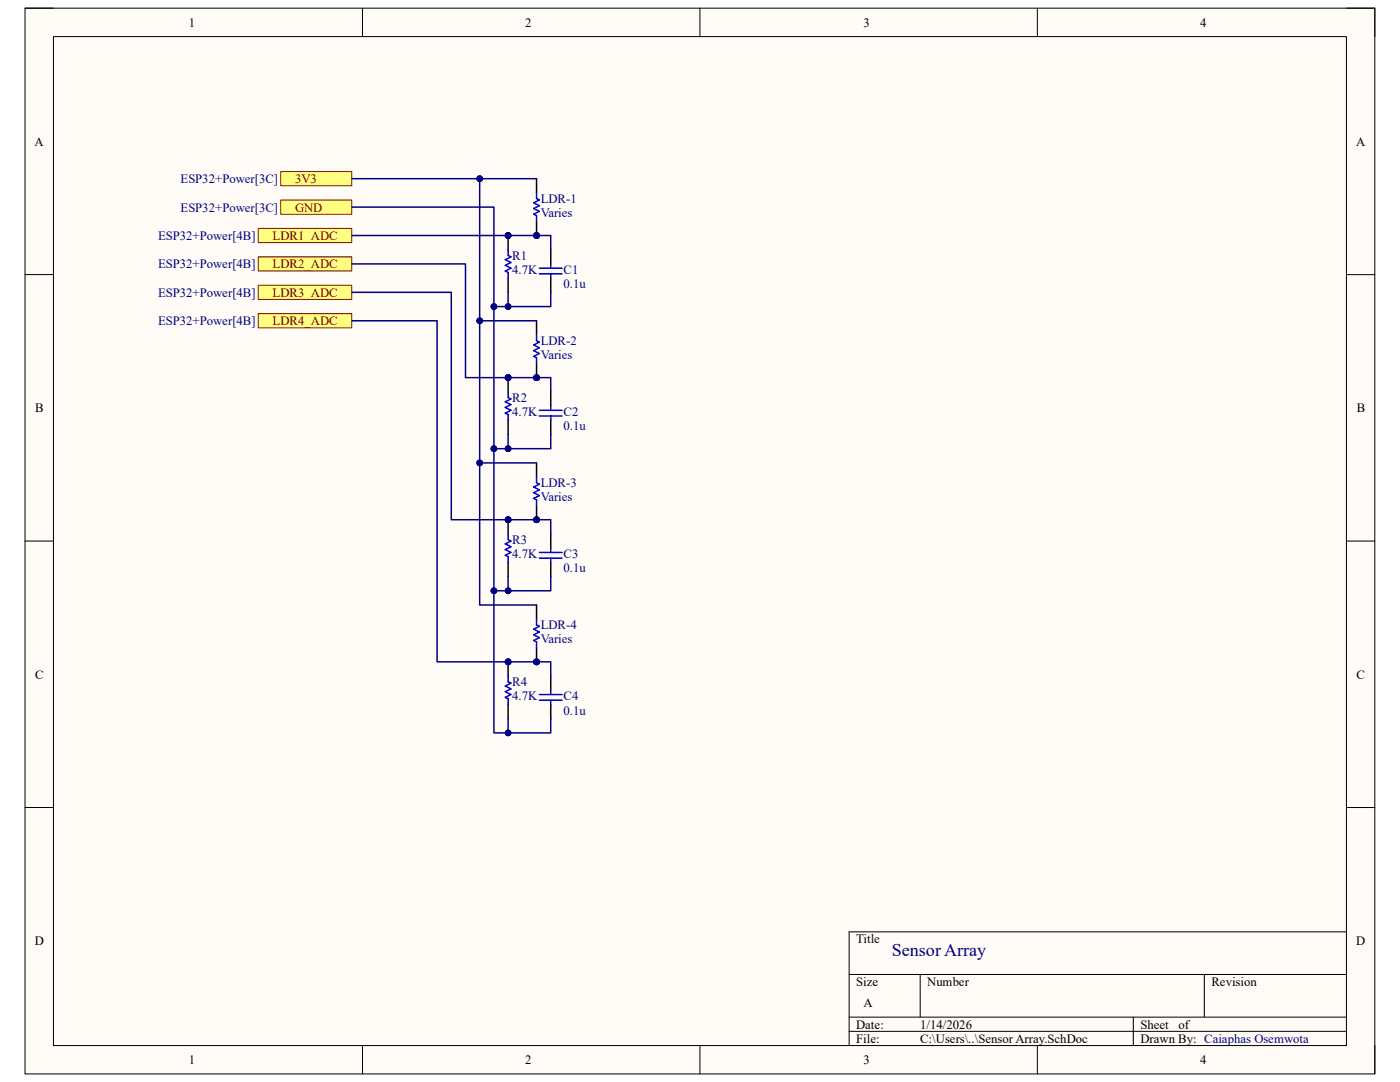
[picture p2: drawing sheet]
<svg xmlns="http://www.w3.org/2000/svg" width="279mm" height="216mm" viewBox="0 0 279 216" stroke-linecap="round" stroke-linejoin="round" font-family="sans-serif">
<path d="M5 1.6h269.4v212.7h-269.4z" fill-rule="evenodd" fill="#fffcf8"/>
<path d="M5 1.6h269.4v212.7h-269.4z" fill="none" stroke="#000" stroke-width=".2"/>
<path d="M10.7 7.3h258v201.3h-258z" fill-rule="evenodd" fill="#fffcf8"/>
<g fill="none" stroke="#000" stroke-width=".2">
<path d="M5 1.6h5.7M10.7 7.3h258v201.3h-258zM72.3 1.6v5.7M139.7 1.6v5.7M207 1.6v5.7M268.7 1.6h5.7v5.7M5 54.8h5.7M268.7 54.8h5.7M5 108h5.7M268.7 108h5.7M5 161.1h5.7M268.7 161.1h5.7"/>
<path d="M169.5 194.4h99.2M183.6 194.4v8.6M240.3 194.4v8.6M268.7 185.9h-99.2v22.7M72.3 208.6v5.7M139.7 208.6v5.7M169.5 203h99.2M169.5 205.8h99.2M207 208.6v5.7M226.2 203v5.6M274.4 208.6v5.7"/>
</g>
<path d="M56 39.9h14.2v2.8h-14.2z" fill-rule="evenodd" fill="#ffff80"/>
<path d="M56 39.9h14.2v2.8h-14.2z" fill="none" stroke="#800000" stroke-width=".2"/>
<path d="M51.5 45.6h18.7v2.8h-18.7z" fill-rule="evenodd" fill="#ffff80"/>
<path d="M51.5 45.6h18.7v2.8h-18.7z" fill="none" stroke="#800000" stroke-width=".2"/>
<path d="M51.5 51.2h18.7v2.9h-18.7z" fill-rule="evenodd" fill="#ffff80"/>
<path d="M51.5 51.2h18.7v2.9h-18.7z" fill="none" stroke="#800000" stroke-width=".2"/>
<path d="M51.5 56.9h18.7v2.9h-18.7z" fill-rule="evenodd" fill="#ffff80"/>
<path d="M51.5 56.9h18.7v2.9h-18.7z" fill="none" stroke="#800000" stroke-width=".2"/>
<path d="M51.5 62.6h18.7v2.8h-18.7z" fill-rule="evenodd" fill="#ffff80"/>
<path d="M51.5 62.6h18.7v2.8h-18.7z" fill="none" stroke="#800000" stroke-width=".2"/>
<path d="M56 34.2h14.2v2.9h-14.2z" fill-rule="evenodd" fill="#ffff80"/>
<path d="M56 34.2h14.2v2.9h-14.2z" fill="none" stroke="#800000" stroke-width=".2"/>
<circle cx="101.4" cy="47" r=".57" fill="#000080"/>
<circle cx="101.4" cy="47" r=".57" fill="none" stroke="#000080" stroke-width=".2"/>
<path d="M101.4 47v2.8" fill="none" stroke="#000" stroke-width=".3"/>
<circle cx="101.4" cy="47" r=".57" fill="#000080"/>
<circle cx="101.4" cy="47" r=".57" fill="none" stroke="#000080" stroke-width=".2"/>
<path d="M101.4 55.5v2.8M109.9 49.8v2.9M109.9 55.5v2.8" fill="none" stroke="#000" stroke-width=".3"/>
<path d="M101.4 49.8v1.2l.6 .2-1.2 .6 1.2 .6-1.2 .5 1.2 .6-1.2 .6 .6 .3v1.1M107.6 53.5h4.6M107.6 54.7h4.6M109.9 52.7v.8M109.9 54.7v.8" fill="none" stroke="#00f" stroke-width=".3"/>
<circle cx="107.1" cy="47" r=".57" fill="#000080"/>
<circle cx="107.1" cy="47" r=".57" fill="none" stroke="#000080" stroke-width=".2"/>
<path d="M107.1 35.7v2.8M107.1 44.2v2.8" fill="none" stroke="#000" stroke-width=".3"/>
<circle cx="107.1" cy="47" r=".57" fill="#000080"/>
<circle cx="107.1" cy="47" r=".57" fill="none" stroke="#000080" stroke-width=".2"/>
<path d="M107.1 38.5v1.1l.5 .3-1.1 .6 1.1 .5-1.1 .6 1.1 .6-1.1 .5 .6 .3v1.2" fill="none" stroke="#00f" stroke-width=".3"/>
<circle cx="101.4" cy="75.4" r=".57" fill="#000080"/>
<circle cx="101.4" cy="75.4" r=".57" fill="none" stroke="#000080" stroke-width=".2"/>
<path d="M101.4 75.4v2.8" fill="none" stroke="#000" stroke-width=".3"/>
<circle cx="101.4" cy="75.4" r=".57" fill="#000080"/>
<circle cx="101.4" cy="75.4" r=".57" fill="none" stroke="#000080" stroke-width=".2"/>
<path d="M109.9 78.2v2.8M101.4 83.9v2.8M109.9 83.9v2.8" fill="none" stroke="#000" stroke-width=".3"/>
<path d="M101.4 78.2v1.1l.6 .3-1.2 .6 1.2 .5-1.2 .6 1.2 .6-1.2 .5 .6 .3v1.2M107.6 81.9h4.6M107.6 83h4.6M109.9 81v.9M109.9 83v.9" fill="none" stroke="#00f" stroke-width=".3"/>
<circle cx="107.1" cy="75.4" r=".57" fill="#000080"/>
<circle cx="107.1" cy="75.4" r=".57" fill="none" stroke="#000080" stroke-width=".2"/>
<path d="M107.1 64v2.8M107.1 72.5v2.9" fill="none" stroke="#000" stroke-width=".3"/>
<circle cx="107.1" cy="75.4" r=".57" fill="#000080"/>
<circle cx="107.1" cy="75.4" r=".57" fill="none" stroke="#000080" stroke-width=".2"/>
<path d="M107.1 66.8v1.2l.5 .3-1.1 .5 1.1 .6-1.1 .6 1.1 .5-1.1 .6 .6 .3v1.1" fill="none" stroke="#00f" stroke-width=".3"/>
<circle cx="101.4" cy="103.7" r=".57" fill="#000080"/>
<circle cx="101.4" cy="103.7" r=".57" fill="none" stroke="#000080" stroke-width=".2"/>
<path d="M101.4 103.7v2.8" fill="none" stroke="#000" stroke-width=".3"/>
<circle cx="101.4" cy="103.7" r=".57" fill="#000080"/>
<circle cx="101.4" cy="103.7" r=".57" fill="none" stroke="#000080" stroke-width=".2"/>
<path d="M101.4 112.2v2.9M109.9 106.5v2.9M109.9 112.2v2.9" fill="none" stroke="#000" stroke-width=".3"/>
<path d="M101.4 106.5v1.2l.6 .3-1.2 .5 1.2 .6-1.2 .6 1.2 .5-1.2 .6 .6 .3v1.1M107.6 110.2h4.6M107.6 111.4h4.6M109.9 109.4v.8M109.9 111.4v.8" fill="none" stroke="#00f" stroke-width=".3"/>
<circle cx="107.1" cy="103.7" r=".57" fill="#000080"/>
<circle cx="107.1" cy="103.7" r=".57" fill="none" stroke="#000080" stroke-width=".2"/>
<path d="M107.1 92.4v2.8M107.1 100.9v2.8" fill="none" stroke="#000" stroke-width=".3"/>
<circle cx="107.1" cy="103.7" r=".57" fill="#000080"/>
<circle cx="107.1" cy="103.7" r=".57" fill="none" stroke="#000080" stroke-width=".2"/>
<path d="M107.1 95.2v1.1l.5 .3-1.1 .6 1.1 .6-1.1 .5 1.1 .6-1.1 .6 .6 .2v1.2" fill="none" stroke="#00f" stroke-width=".3"/>
<circle cx="101.4" cy="132.1" r=".57" fill="#000080"/>
<circle cx="101.4" cy="132.1" r=".57" fill="none" stroke="#000080" stroke-width=".2"/>
<path d="M101.4 132.1v2.8" fill="none" stroke="#000" stroke-width=".3"/>
<circle cx="101.4" cy="132.1" r=".57" fill="#000080"/>
<circle cx="101.4" cy="132.1" r=".57" fill="none" stroke="#000080" stroke-width=".2"/>
<path d="M109.9 134.9v2.8M101.4 140.6v2.8M109.9 140.6v2.8" fill="none" stroke="#000" stroke-width=".3"/>
<path d="M101.4 134.9v1.1l.6 .3-1.2 .6 1.2 .6-1.2 .5 1.2 .6-1.2 .5 .6 .3v1.2M107.6 138.6h4.6M107.6 139.7h4.6M109.9 137.7v.9M109.9 139.7v.9" fill="none" stroke="#00f" stroke-width=".3"/>
<circle cx="107.1" cy="132.1" r=".57" fill="#000080"/>
<circle cx="107.1" cy="132.1" r=".57" fill="none" stroke="#000080" stroke-width=".2"/>
<path d="M107.1 120.7v2.9M107.1 129.2v2.9" fill="none" stroke="#000" stroke-width=".3"/>
<circle cx="107.1" cy="132.1" r=".57" fill="#000080"/>
<circle cx="107.1" cy="132.1" r=".57" fill="none" stroke="#000080" stroke-width=".2"/>
<path d="M107.1 123.6v1.1l.5 .3-1.1 .5 1.1 .6-1.1 .6 1.1 .5-1.1 .6 .6 .3v1.1" fill="none" stroke="#00f" stroke-width=".3"/>
<path d="M70.2 35.7h36.9" fill="none" stroke="#000080" stroke-width=".3"/>
<circle cx="95.7" cy="35.7" r=".57" fill="#000080"/>
<circle cx="95.7" cy="35.7" r=".57" fill="none" stroke="#000080" stroke-width=".2"/>
<path d="M101.4 47h5.7" fill="none" stroke="#000080" stroke-width=".3"/>
<circle cx="101.4" cy="47" r=".57" fill="#000080"/>
<circle cx="101.4" cy="47" r=".57" fill="none" stroke="#000080" stroke-width=".2"/>
<circle cx="107.1" cy="47" r=".57" fill="#000080"/>
<circle cx="107.1" cy="47" r=".57" fill="none" stroke="#000080" stroke-width=".2"/>
<path d="M107.1 47h2.8v2.8" fill="none" stroke="#000080" stroke-width=".3"/>
<circle cx="107.1" cy="47" r=".57" fill="#000080"/>
<circle cx="107.1" cy="47" r=".57" fill="none" stroke="#000080" stroke-width=".2"/>
<path d="M101.4 75.4h5.7" fill="none" stroke="#000080" stroke-width=".3"/>
<circle cx="107.1" cy="75.4" r=".57" fill="#000080"/>
<circle cx="107.1" cy="75.4" r=".57" fill="none" stroke="#000080" stroke-width=".2"/>
<circle cx="101.4" cy="75.4" r=".57" fill="#000080"/>
<circle cx="101.4" cy="75.4" r=".57" fill="none" stroke="#000080" stroke-width=".2"/>
<path d="M107.1 75.4h2.8v2.8" fill="none" stroke="#000080" stroke-width=".3"/>
<circle cx="107.1" cy="75.4" r=".57" fill="#000080"/>
<circle cx="107.1" cy="75.4" r=".57" fill="none" stroke="#000080" stroke-width=".2"/>
<path d="M101.4 103.7h5.7" fill="none" stroke="#000080" stroke-width=".3"/>
<circle cx="107.1" cy="103.7" r=".57" fill="#000080"/>
<circle cx="107.1" cy="103.7" r=".57" fill="none" stroke="#000080" stroke-width=".2"/>
<circle cx="101.4" cy="103.7" r=".57" fill="#000080"/>
<circle cx="101.4" cy="103.7" r=".57" fill="none" stroke="#000080" stroke-width=".2"/>
<path d="M107.1 103.7h2.8v2.8" fill="none" stroke="#000080" stroke-width=".3"/>
<circle cx="107.1" cy="103.7" r=".57" fill="#000080"/>
<circle cx="107.1" cy="103.7" r=".57" fill="none" stroke="#000080" stroke-width=".2"/>
<path d="M101.4 132.1h5.7" fill="none" stroke="#000080" stroke-width=".3"/>
<circle cx="107.1" cy="132.1" r=".57" fill="#000080"/>
<circle cx="107.1" cy="132.1" r=".57" fill="none" stroke="#000080" stroke-width=".2"/>
<circle cx="101.4" cy="132.1" r=".57" fill="#000080"/>
<circle cx="101.4" cy="132.1" r=".57" fill="none" stroke="#000080" stroke-width=".2"/>
<path d="M107.1 132.1h2.8v2.8" fill="none" stroke="#000080" stroke-width=".3"/>
<circle cx="107.1" cy="132.1" r=".57" fill="#000080"/>
<circle cx="107.1" cy="132.1" r=".57" fill="none" stroke="#000080" stroke-width=".2"/>
<path d="M70.2 41.3h28.4v19.9h11.3v-2.9" fill="none" stroke="#000080" stroke-width=".3"/>
<circle cx="101.4" cy="61.2" r=".57" fill="#000080"/>
<circle cx="101.4" cy="61.2" r=".57" fill="none" stroke="#000080" stroke-width=".2"/>
<circle cx="98.6" cy="61.2" r=".57" fill="#000080"/>
<circle cx="98.6" cy="61.2" r=".57" fill="none" stroke="#000080" stroke-width=".2"/>
<path d="M101.4 58.3v2.9" fill="none" stroke="#000080" stroke-width=".3"/>
<circle cx="101.4" cy="61.2" r=".57" fill="#000080"/>
<circle cx="101.4" cy="61.2" r=".57" fill="none" stroke="#000080" stroke-width=".2"/>
<path d="M95.7 35.7v28.3h11.4" fill="none" stroke="#000080" stroke-width=".3"/>
<circle cx="95.7" cy="64" r=".57" fill="#000080"/>
<circle cx="95.7" cy="64" r=".57" fill="none" stroke="#000080" stroke-width=".2"/>
<circle cx="95.7" cy="35.7" r=".57" fill="#000080"/>
<circle cx="95.7" cy="35.7" r=".57" fill="none" stroke="#000080" stroke-width=".2"/>
<path d="M98.6 61.2v28.3h11.3v-2.8" fill="none" stroke="#000080" stroke-width=".3"/>
<circle cx="101.4" cy="89.5" r=".57" fill="#000080"/>
<circle cx="101.4" cy="89.5" r=".57" fill="none" stroke="#000080" stroke-width=".2"/>
<circle cx="98.6" cy="89.5" r=".57" fill="#000080"/>
<circle cx="98.6" cy="89.5" r=".57" fill="none" stroke="#000080" stroke-width=".2"/>
<circle cx="98.6" cy="61.2" r=".57" fill="#000080"/>
<circle cx="98.6" cy="61.2" r=".57" fill="none" stroke="#000080" stroke-width=".2"/>
<path d="M101.4 86.7v2.8" fill="none" stroke="#000080" stroke-width=".3"/>
<circle cx="101.4" cy="89.5" r=".57" fill="#000080"/>
<circle cx="101.4" cy="89.5" r=".57" fill="none" stroke="#000080" stroke-width=".2"/>
<path d="M95.7 64v28.4h11.4" fill="none" stroke="#000080" stroke-width=".3"/>
<circle cx="95.7" cy="92.4" r=".57" fill="#000080"/>
<circle cx="95.7" cy="92.4" r=".57" fill="none" stroke="#000080" stroke-width=".2"/>
<circle cx="95.7" cy="64" r=".57" fill="#000080"/>
<circle cx="95.7" cy="64" r=".57" fill="none" stroke="#000080" stroke-width=".2"/>
<path d="M98.6 89.5v28.4h11.3v-2.8" fill="none" stroke="#000080" stroke-width=".3"/>
<circle cx="101.4" cy="117.9" r=".57" fill="#000080"/>
<circle cx="101.4" cy="117.9" r=".57" fill="none" stroke="#000080" stroke-width=".2"/>
<circle cx="98.6" cy="117.9" r=".57" fill="#000080"/>
<circle cx="98.6" cy="117.9" r=".57" fill="none" stroke="#000080" stroke-width=".2"/>
<circle cx="98.6" cy="89.5" r=".57" fill="#000080"/>
<circle cx="98.6" cy="89.5" r=".57" fill="none" stroke="#000080" stroke-width=".2"/>
<path d="M101.4 115.1v2.8" fill="none" stroke="#000080" stroke-width=".3"/>
<circle cx="101.4" cy="117.9" r=".57" fill="#000080"/>
<circle cx="101.4" cy="117.9" r=".57" fill="none" stroke="#000080" stroke-width=".2"/>
<path d="M95.7 92.4v28.3h11.4" fill="none" stroke="#000080" stroke-width=".3"/>
<circle cx="95.7" cy="92.4" r=".57" fill="#000080"/>
<circle cx="95.7" cy="92.4" r=".57" fill="none" stroke="#000080" stroke-width=".2"/>
<path d="M98.6 117.9v28.3h11.3v-2.8" fill="none" stroke="#000080" stroke-width=".3"/>
<circle cx="101.4" cy="146.2" r=".57" fill="#000080"/>
<circle cx="101.4" cy="146.2" r=".57" fill="none" stroke="#000080" stroke-width=".2"/>
<circle cx="98.6" cy="117.9" r=".57" fill="#000080"/>
<circle cx="98.6" cy="117.9" r=".57" fill="none" stroke="#000080" stroke-width=".2"/>
<path d="M101.4 143.4v2.8" fill="none" stroke="#000080" stroke-width=".3"/>
<circle cx="101.4" cy="146.2" r=".57" fill="#000080"/>
<circle cx="101.4" cy="146.2" r=".57" fill="none" stroke="#000080" stroke-width=".2"/>
<path d="M70.2 47h31.2" fill="none" stroke="#000080" stroke-width=".3"/>
<circle cx="101.4" cy="47" r=".57" fill="#000080"/>
<circle cx="101.4" cy="47" r=".57" fill="none" stroke="#000080" stroke-width=".2"/>
<path d="M70.2 52.7h22.7v22.7h8.5" fill="none" stroke="#000080" stroke-width=".3"/>
<circle cx="101.4" cy="75.4" r=".57" fill="#000080"/>
<circle cx="101.4" cy="75.4" r=".57" fill="none" stroke="#000080" stroke-width=".2"/>
<path d="M70.2 58.3h19.9v45.4h11.3" fill="none" stroke="#000080" stroke-width=".3"/>
<circle cx="101.4" cy="103.7" r=".57" fill="#000080"/>
<circle cx="101.4" cy="103.7" r=".57" fill="none" stroke="#000080" stroke-width=".2"/>
<path d="M70.2 64h17v68.1h14.2" fill="none" stroke="#000080" stroke-width=".3"/>
<circle cx="101.4" cy="132.1" r=".57" fill="#000080"/>
<circle cx="101.4" cy="132.1" r=".57" fill="none" stroke="#000080" stroke-width=".2"/>
<text font-size="3.6" fill="#000080" x="178" y="190.8">Sensor Array</text>
<g font-size="2.5">
<text x="37.7" y="5.3">1</text>
<text x="104.8" y="5.3">2</text>
<text x="172.3" y="5.3">3</text>
<text x="239.5" y="5.3">4</text>
<text x="6.9" y="29.1">A</text>
<text x="270.6" y="29.1">A</text>
<text x="7" y="82.3">B</text>
<text x="270.8" y="82.3">B</text>
<text x="7" y="135.4">C</text>
<text x="270.7" y="135.4">C</text>
<text x="6.9" y="188.6">D</text>
<text x="170.9" y="188.2">Title</text>
<text x="270.7" y="188.6">D</text>
<text x="170.9" y="196.7">Size</text>
<text x="185" y="196.7">Number</text>
<text x="241.8" y="196.7">Revision</text>
<text x="172.3" y="201">A</text>
<text x="170.9" y="205.2">Date:</text>
<text x="170.9" y="208.1">File:</text>
<text x="183.6" y="205.2">1/14/2026</text>
<text x="183.7" y="208.1">C:\Users\..\Sensor Array.SchDoc</text>
<text x="227.6" y="205.2">Sheet</text>
<text x="227.6" y="208.1">Drawn By: Caiaphas Osemwota</text>
<text x="235.2" y="205.2">of</text>
<text x="37.7" y="212.3">1</text>
<text x="104.8" y="212.3">2</text>
<text x="172.3" y="212.3">3</text>
<text x="239.5" y="212.3">4</text>
</g>
<g font-size="2.5" fill="#000080">
<text x="36" y="36.5">ESP32+Power[3C]</text>
<text x="107.9" y="40.5">LDR-1</text>
<text x="31.5" y="47.9">ESP32+Power[4B]</text>
<text x="36" y="42.2">ESP32+Power[3C]</text>
<text x="107.9" y="43.3">Varies</text>
<text x="31.5" y="53.6">ESP32+Power[4B]</text>
<text x="102.2" y="51.8">R1</text>
<text x="31.5" y="59.2">ESP32+Power[4B]</text>
<text x="102.2" y="54.7">4.7K</text>
<text x="112.5" y="57.5">0.1u</text>
<text x="112.5" y="54.7">C1</text>
<text x="31.5" y="64.9">ESP32+Power[4B]</text>
<text x="107.9" y="71.7">Varies</text>
<text x="107.9" y="68.8">LDR-2</text>
<text x="102.2" y="83">4.7K</text>
<text x="102.2" y="80.2">R2</text>
<text x="112.5" y="83">C2</text>
<text x="112.5" y="85.9">0.1u</text>
<text x="107.9" y="100">Varies</text>
<text x="107.9" y="97.2">LDR-3</text>
<text x="102.2" y="111.4">4.7K</text>
<text x="102.2" y="108.5">R3</text>
<text x="112.5" y="111.4">C3</text>
<text x="112.5" y="114.2">0.1u</text>
<text x="107.9" y="125.6">LDR-4</text>
<text x="107.9" y="128.4">Varies</text>
<text x="102.2" y="136.9">R4</text>
<text x="102.2" y="139.7">4.7K</text>
<text x="112.5" y="142.6">0.1u</text>
<text x="112.5" y="139.7">C4</text>
</g>
<g font-size="2.5" fill="#800000">
<text x="58.9" y="36.5">3V3</text>
<text x="54.4" y="47.9">LDR1_ADC</text>
<text x="58.9" y="42.2">GND</text>
<text x="54.4" y="53.6">LDR2_ADC</text>
<text x="54.4" y="59.2">LDR3_ADC</text>
<text x="54.4" y="64.9">LDR4_ADC</text>
</g>
</svg>
